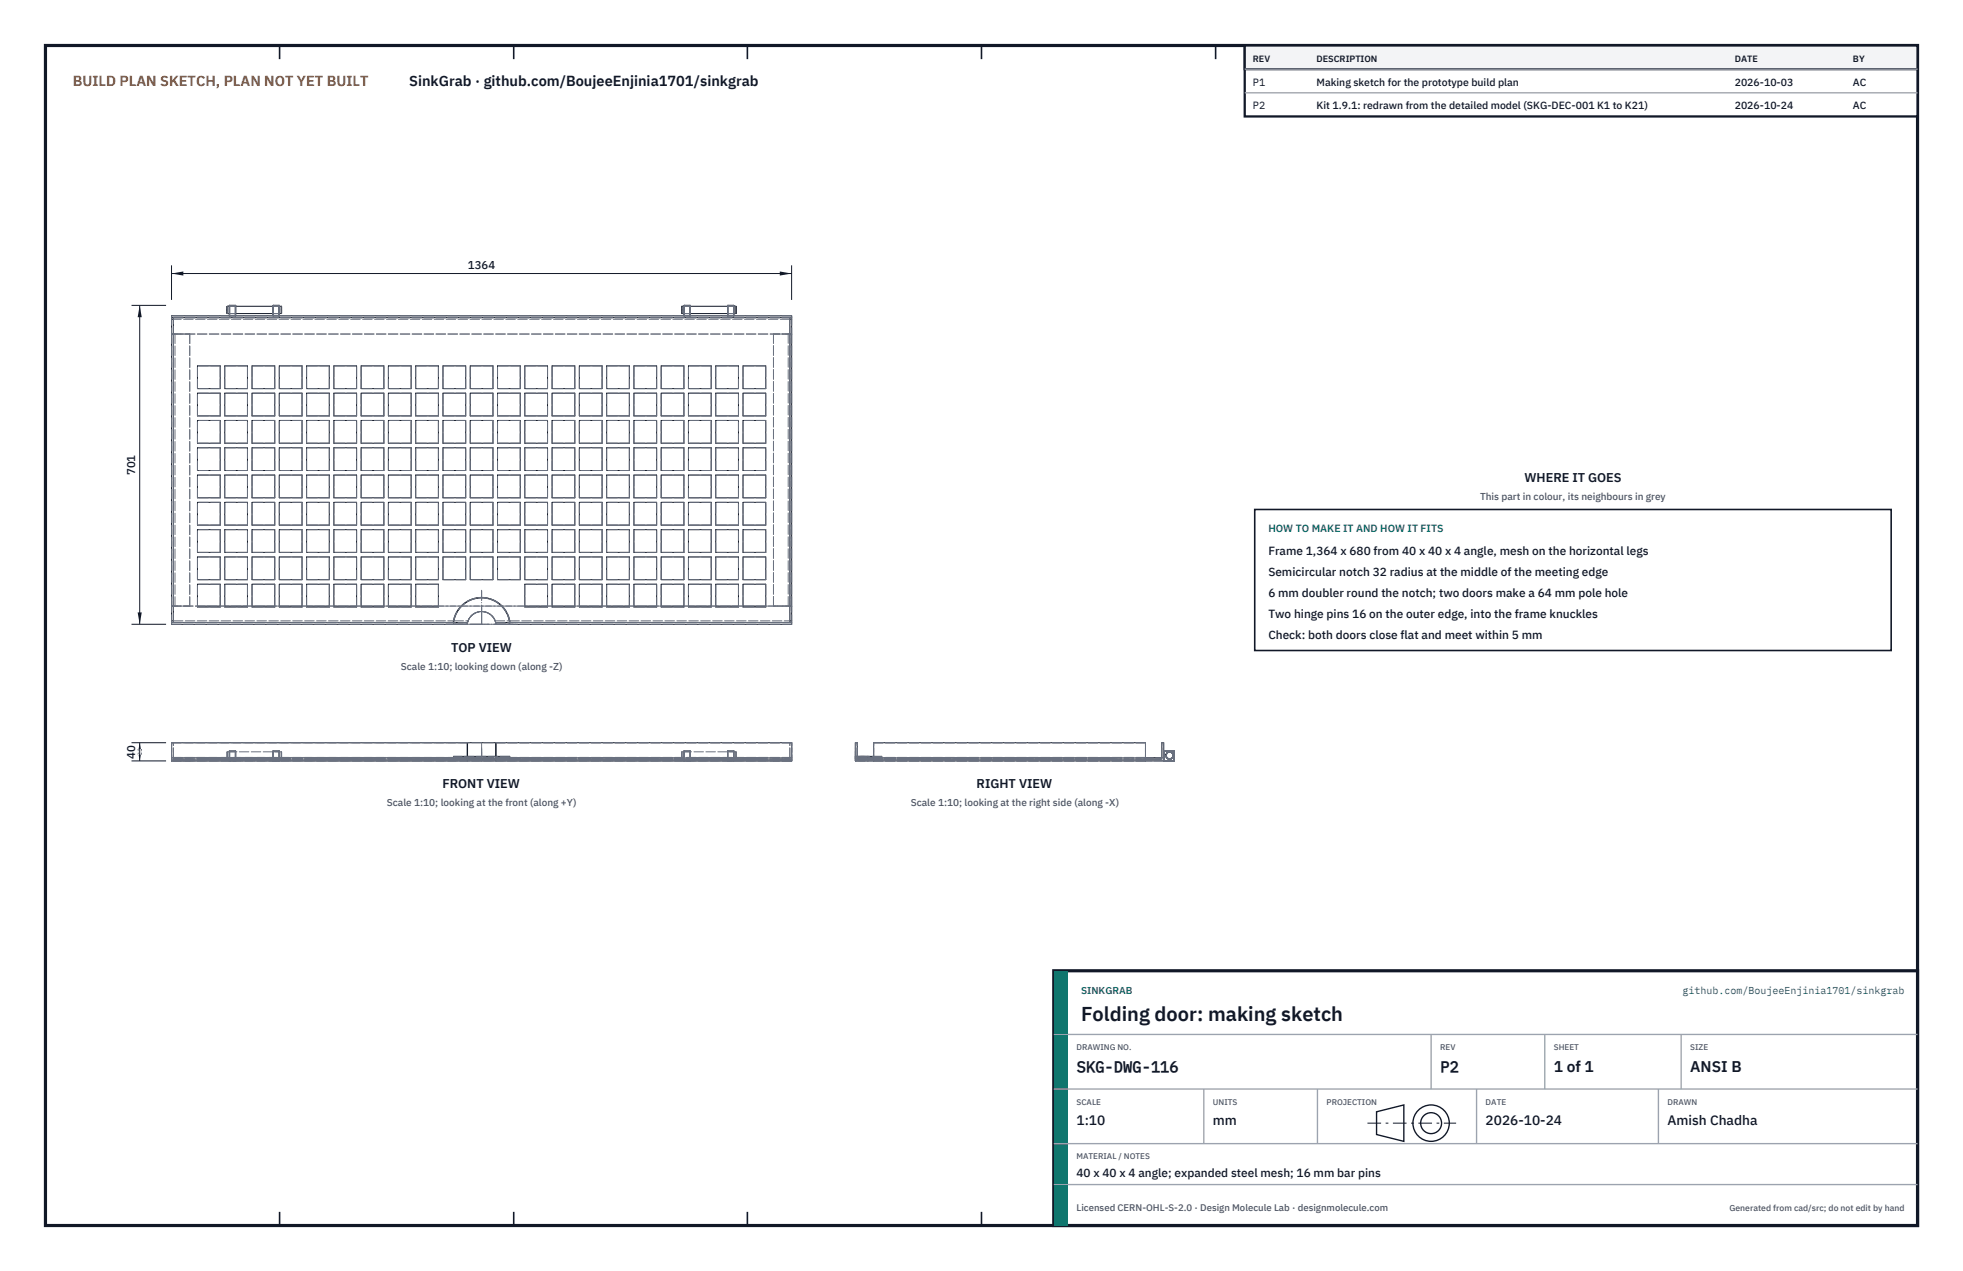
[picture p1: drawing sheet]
<svg xmlns="http://www.w3.org/2000/svg" width="432mm" height="279mm" viewBox="0 0 432 279" stroke-linecap="round" stroke-linejoin="round" font-family="sans-serif">
<path d="M10 10h411.8v259.4h-411.8z" fill="none" stroke="#111827" stroke-width=".7" stroke-linecap="butt"/>
<g fill="none" stroke="#111827" stroke-width=".35">
<path d="M61.5 10v3M113 10v3M164.4 10v3M215.9 10v3M267.4 10v3M318.9 10v3M370.3 10v3M61.5 266.4v3M113 266.4v3M164.4 266.4v3M215.9 266.4v3M267.4 266.4v3"/>
<path d="M318.9 266.4v3M370.3 266.4v3"/>
</g>
<g fill="none" stroke="#111727" stroke-width=".22">
<path d="M37.7 69.8v.4M37.7 73.4h.8M37.7 69.8v-.4h136.4v.4M37.7 70.2v66.3M37.7 69.8h136.4M37.7 70.2h.4M38.1 69.8v67M50 67.3v1.6M50 68.9h.4M50 67.3h.4M50.4 69.3h.1M50.4 67.2h.1"/>
<path d="M50.4 67.2v2.1M50.5 67.1l-.1 .1M50.5 67.1v.1M50.5 67.1h1.3M50.5 69.3h1.3M50.5 67.2h1.3M50.5 67.2v2.1M51.8 69.3h.1M51.8 67.1v.1M51.8 67.2h.1M51.8 67.2v2.1M51.8 68.9h8.2"/>
<path d="M51.8 67.3h8.2M60 69.3h.1M60 67.2h.1M60 67.2v2.1M60.1 67.1l-.1 .1M60.1 67.1v.1M60.1 67.1h1.3M60.1 67.2v2.1M60.1 69.3h1.3M60.1 67.2h1.3M61.4 69.3h.1M61.4 67.1v.1"/>
<path d="M61.4 67.2h.1M61.4 67.2v2.1M61.4 68.9h.5M61.4 67.3h.5M61.9 67.3v1.6M150 67.3v1.6M150 68.9h.4M150 67.3h.4M150.4 69.3h.1M150.4 67.2h.1M150.4 67.2v2.1M150.5 67.1l-.1 .1"/>
<path d="M150.5 67.1v.1M150.5 67.1h1.3M150.5 69.3h1.3M150.5 67.2h1.3M150.5 67.2v2.1M151.8 69.3h.1M151.8 67.1v.1M151.8 67.2h.1M151.8 67.2v2.1M151.8 68.9h8.2M151.8 67.3h8.2M160 69.3h.1"/>
<path d="M160 67.2h.1M160 67.2v2.1M160.1 67.1l-.1 .1M160.1 67.1v.1M160.1 67.1h1.3M160.1 69.3h1.3M160.1 67.2h1.3M160.1 67.2v2.1M161.4 69.3h.1M161.4 67.1v.1M161.4 67.2h.1M161.4 67.2v2.1"/>
<path d="M161.4 68.9h.5M161.4 67.3h.5M161.9 67.3v1.6M173.4 73.4h.7M173.7 69.8v67M173.7 70.2h.4M174.1 69.8v.4M174.1 70.2v66.3M43.4 80.4h5v5h-5zM43.4 86.4h5v5h-5zM43.4 92.4h5v5h-5zM43.4 98.4h5v5h-5z"/>
<path d="M49.4 80.4h5v5h-5zM49.4 86.4h5v5h-5zM49.4 92.4h5v5h-5zM49.4 98.4h5v5h-5zM55.4 80.4h5v5h-5zM55.4 86.4h5v5h-5zM55.4 92.4h5v5h-5zM55.4 98.4h5v5h-5zM61.4 80.4h5v5h-5zM61.4 86.4h5v5h-5zM61.4 92.4h5v5h-5zM61.4 98.4h5v5h-5z"/>
<path d="M67.4 80.4h5v5h-5zM67.4 86.4h5v5h-5zM67.4 92.4h5v5h-5zM67.4 98.4h5v5h-5zM73.4 80.4h5v5h-5zM73.4 86.4h5v5h-5zM73.4 92.4h5v5h-5zM73.4 98.4h5v5h-5zM79.4 80.4h5v5h-5zM79.4 86.4h5v5h-5zM79.4 92.4h5v5h-5zM79.4 98.4h5v5h-5z"/>
<path d="M85.4 80.4h5v5h-5zM85.4 86.4h5v5h-5zM85.4 92.4h5v5h-5zM85.4 98.4h5v5h-5zM91.4 80.4h5v5h-5zM91.4 86.4h5v5h-5zM91.4 92.4h5v5h-5zM91.4 98.4h5v5h-5zM97.4 80.4h5v5h-5zM97.4 86.4h5v5h-5zM97.4 92.4h5v5h-5zM97.4 98.4h5v5h-5z"/>
<path d="M103.4 80.4h5v5h-5zM103.4 86.4h5v5h-5zM103.4 92.4h5v5h-5zM103.4 98.4h5v5h-5zM109.4 80.4h5v5h-5zM109.4 86.4h5v5h-5zM109.4 92.4h5v5h-5zM109.4 98.4h5v5h-5zM115.4 80.4h5v5h-5zM115.4 86.4h5v5h-5zM115.4 92.4h5v5h-5zM115.4 98.4h5v5h-5z"/>
<path d="M121.4 80.4h5v5h-5zM121.4 86.4h5v5h-5zM121.4 92.4h5v5h-5zM121.4 98.4h5v5h-5zM127.4 80.4h5v5h-5zM127.4 86.4h5v5h-5zM127.4 92.4h5v5h-5zM127.4 98.4h5v5h-5zM133.4 80.4h5v5h-5zM133.4 86.4h5v5h-5zM133.4 92.4h5v5h-5zM133.4 98.4h5v5h-5z"/>
<path d="M139.4 80.4h5v5h-5zM139.4 86.4h5v5h-5zM139.4 92.4h5v5h-5zM139.4 98.4h5v5h-5zM145.4 80.4h5v5h-5zM145.4 86.4h5v5h-5zM145.4 92.4h5v5h-5zM145.4 98.4h5v5h-5zM151.4 80.4h5v5h-5zM151.4 86.4h5v5h-5zM151.4 92.4h5v5h-5zM151.4 98.4h5v5h-5z"/>
<path d="M157.4 80.4h5v5h-5zM157.4 86.4h5v5h-5zM157.4 92.4h5v5h-5zM157.4 98.4h5v5h-5zM163.4 80.4h5v5h-5zM163.4 86.4h5v5h-5zM163.4 92.4h5v5h-5zM163.4 98.4h5v5h-5zM43.4 104.4h5v5h-5zM43.4 110.4h5v5h-5zM43.4 116.4h5v5h-5zM49.4 104.4h5v5h-5z"/>
<path d="M49.4 110.4h5v5h-5zM49.4 116.4h5v5h-5zM55.4 104.4h5v5h-5zM55.4 110.4h5v5h-5zM55.4 116.4h5v5h-5zM61.4 104.4h5v5h-5zM61.4 110.4h5v5h-5zM61.4 116.4h5v5h-5zM67.4 104.4h5v5h-5zM67.4 110.4h5v5h-5zM67.4 116.4h5v5h-5zM73.4 104.4h5v5h-5z"/>
<path d="M73.4 110.4h5v5h-5zM73.4 116.4h5v5h-5zM79.4 104.4h5v5h-5zM79.4 110.4h5v5h-5zM79.4 116.4h5v5h-5zM85.4 104.4h5v5h-5zM85.4 110.4h5v5h-5zM85.4 116.4h5v5h-5zM91.4 104.4h5v5h-5zM91.4 110.4h5v5h-5zM91.4 116.4h5v5h-5zM97.4 104.4h5v5h-5z"/>
<path d="M97.4 110.4h5v5h-5zM97.4 116.4h5v5h-5zM103.4 116.4h5v5h-5zM103.4 110.4h5v5h-5zM103.4 104.4h5v5h-5zM109.4 116.4h5v5h-5zM109.4 110.4h5v5h-5zM109.4 104.4h5v5h-5zM115.4 116.4h5v5h-5zM115.4 110.4h5v5h-5zM115.4 104.4h5v5h-5zM121.4 116.4h5v5h-5z"/>
<path d="M121.4 110.4h5v5h-5zM121.4 104.4h5v5h-5zM127.4 116.4h5v5h-5zM127.4 110.4h5v5h-5zM127.4 104.4h5v5h-5zM133.4 116.4h5v5h-5zM133.4 110.4h5v5h-5zM133.4 104.4h5v5h-5zM139.4 116.4h5v5h-5zM139.4 110.4h5v5h-5zM139.4 104.4h5v5h-5zM145.4 116.4h5v5h-5z"/>
<path d="M145.4 110.4h5v5h-5zM145.4 104.4h5v5h-5zM151.4 116.4h5v5h-5zM151.4 110.4h5v5h-5zM151.4 104.4h5v5h-5zM157.4 116.4h5v5h-5zM157.4 110.4h5v5h-5zM157.4 104.4h5v5h-5zM163.4 116.4h5v5h-5zM163.4 110.4h5v5h-5zM163.4 104.4h5v5h-5zM37.7 136.5v.3"/>
<path d="M37.7 136.8v.4h65.1v-.4M37.7 133.2h.8M37.7 136.8h65.1M37.7 136.5h.4M43.4 128.4h5v5h-5zM43.4 122.4h5v5h-5zM43.4 133.2h5M49.4 128.4h5v5h-5zM49.4 122.4h5v5h-5zM49.4 133.2h5M55.4 128.4h5v5h-5zM55.4 122.4h5v5h-5z"/>
<path d="M55.4 133.2h5M61.4 122.4h5v5h-5zM61.4 128.4h5v5h-5zM61.4 133.2h5M67.4 128.4h5v5h-5zM67.4 122.4h5v5h-5zM67.4 133.2h5M73.4 128.4h5v5h-5zM73.4 122.4h5v5h-5zM73.4 133.2h5M79.4 128.4h5v5h-5zM79.4 122.4h5v5h-5z"/>
<path d="M79.4 133.2h5M85.4 128.4h5v5h-5zM85.4 122.4h5v5h-5zM85.4 133.2h5M91.4 128.4h5v5h-5zM91.4 122.4h5v5h-5zM91.4 133.2h5M97.4 122.4h5v5h-5zM99.7 136.8a6.3 6.3 0 0 1 6.2-5.5 6.3 6.3 0 0 1 6.3 5.5M99.7 136.5h.1M99.8 136.8a6.2 6.2 0 0 1 6.1-5.4 6.2 6.2 0 0 1 6.2 5.4M101.4 133.2h.2"/>
<path d="M102.8 136.8a3.2 3.2 0 0 1 3.1-2.4 3.2 3.2 0 0 1 3.1 2.4M103 136.5l-.2 .3M103.4 122.4h5v5h-5zM108.9 136.5l.1 .3M109 136.8l.1 .4h65v-.4M109 136.8h65.1M109.4 122.4h5v5h-5zM110.3 133.2h.1M112 136.5h.1M115.4 128.4h5v5h-5zM115.4 122.4h5v5h-5zM115.4 133.2h5"/>
<path d="M121.4 128.4h5v5h-5zM121.4 122.4h5v5h-5zM121.4 133.2h5M127.4 128.4h5v5h-5zM127.4 122.4h5v5h-5zM127.4 133.2h5M133.4 128.4h5v5h-5zM133.4 122.4h5v5h-5zM133.4 133.2h5M139.4 128.4h5v5h-5zM139.4 122.4h5v5h-5zM139.4 133.2h5"/>
<path d="M145.4 128.4h5v5h-5zM145.4 122.4h5v5h-5zM145.4 133.2h5M151.4 128.4h5v5h-5zM151.4 122.4h5v5h-5zM151.4 133.2h5M157.4 128.4h5v5h-5zM157.4 122.4h5v5h-5zM157.4 133.2h5M163.4 128.4h5v5h-5zM163.4 122.4h5v5h-5zM163.4 133.2h5"/>
<path d="M173.4 133.2h.7M173.7 136.5h.4M174.1 136.5v.3M99.8 166.3h12.3v.6h-12.3zM102.8 163.3h.1M102.8 163.3h-65.1v4h136.4v-4h-65M102.8 163.3v4M102.8 163.3l.2 3.6M102.8 163.3h6.2M109 163.3h.1M109 163.3l-.1 3.6M109.1 163.3v4"/>
<path d="M188.6 166.3h3.6M188.6 166.6h3.6M192.2 166.9l-3.5-.1-.1-3.5h-.4v4h67.8v-4h-.4l-.1 3.5-3.5 .1M192.2 167.3v-4h59.8v4M252 166.6h3.6M256.1 167.2v.1M256.1 165.1v.1M256.1 167.3h2.1M256.1 165.1h2.1M256.1 165.2v2M256.1 167.2h2.1M256.1 165.2h2.1"/>
<path d="M258.2 165.1l.1 .1M258.2 167.2v.1M258.2 165.1v.1M258.2 167.2h.1M258.2 165.2h.1M258.2 165.2v2M258.3 167.2l-.1 .1M258.3 165.2v2"/>
<circle cx="257.3" cy="166.1" r=".81"/>
<circle cx="257.3" cy="166.1" r=".73"/>
</g>
<g fill="none" stroke="#6a7180" stroke-width=".22" stroke-dasharray="2.1 .5">
<path d="M37.7 69.4v4M37.7 73.4h4M37.7 73.4v59.8M38.1 69.8h135.6M38.1 73.4v59.8M38.5 73.4v59.8M41.7 73.4h-3.2M41.7 73.4v59.8M50 68.9v-1.6M50.4 69.3v-2.1M50.4 68.1v-.8M50.4 67.3v1.6"/>
<path d="M50.4 68.9v-.8M50.4 69.3l.1 .1M50.4 67.2l.1-.1M50.4 68.9h1.4M50.4 67.3h1.4M50.5 69.4h1.3M50.5 67.1h1.3M50.5 69.3h-.1M50.5 69.3v-2.1M50.5 67.2h-.1M50.5 69.3v.1M50.5 69.3h1.3"/>
<path d="M50.5 67.2h1.3M50.5 67.2v-.1M51.8 69.3v-2.1M51.8 69.3v.1M51.8 67.2v-.1M51.8 69.3h.1M51.8 67.2h.1M51.8 68.1v-.8M51.8 67.3v1.6M51.8 68.9v-.8M60 69.3v-2.1M60 68.1v-.8"/>
<path d="M60 67.3v1.6M60 68.9v-.8M60 69.3l.1 .1M60 67.2l.1-.1M60 68.9h1.4M60 67.3h1.4M60.1 69.4h1.3M60.1 67.1h1.3M60.1 69.3h-.1M60.1 69.3v-2.1M60.1 67.2h-.1M60.1 69.3v.1"/>
<path d="M60.1 69.3h1.3M60.1 67.2h1.3M60.1 67.2v-.1M61.4 69.3v-2.1M61.4 69.3v.1M61.4 67.2v-.1M61.4 69.3h.1M61.4 67.2h.1M61.4 68.1v-.8M61.4 67.3v1.6M61.4 68.9v-.8M61.9 68.9v-1.6"/>
<path d="M150 68.9v-1.6M150.4 69.3v-2.1M150.4 68.1v-.8M150.4 67.3v1.6M150.4 68.9v-.8M150.4 69.3l.1 .1M150.4 67.2l.1-.1M150.4 68.9h1.4M150.4 67.3h1.4M150.5 69.4h1.3M150.5 67.1h1.3M150.5 69.3h-.1"/>
<path d="M150.5 69.3v-2.1M150.5 67.2h-.1M150.5 69.3v.1M150.5 69.3h1.3M150.5 67.2h1.3M150.5 67.2v-.1M151.8 69.3v-2.1M151.8 69.3v.1M151.8 67.2v-.1M151.8 69.3h.1M151.8 67.2h.1M151.8 68.1v-.8"/>
<path d="M151.8 67.3v1.6M151.8 68.9v-.8M160 69.3v-2.1M160 68.1v-.8M160 67.3v1.6M160 68.9v-.8M160 69.3l.1 .1M160 67.2l.1-.1M160 68.9h1.4M160 67.3h1.4M160.1 69.4h1.3M160.1 67.1h1.3"/>
<path d="M160.1 69.3h-.1M160.1 69.3v-2.1M160.1 67.2h-.1M160.1 69.3v.1M160.1 69.3h1.3M160.1 67.2h1.3M160.1 67.2v-.1M161.4 69.3v-2.1M161.4 69.3v.1M161.4 67.2v-.1M161.4 69.3h.1M161.4 67.2h.1"/>
<path d="M161.4 68.1v-.8M161.4 67.3v1.6M161.4 68.9v-.8M161.9 68.9v-1.6M170.1 73.4h3.3M173.7 70.2h-135.6M174.1 73.4h-136.4M174.1 69.4v4M174.1 69.8h-136.4M174.1 69.4h-136.4M174.1 73.4h-4M43.4 97.4v-5"/>
<path d="M43.4 91.4v-5M43.4 85.4v-5M48.4 98.4h-5M48.4 97.4h-5M48.4 97.4v-5M48.4 92.4h-5M48.4 91.4h-5M48.4 91.4v-5M48.4 86.4h-5M48.4 85.4h-5M48.4 85.4v-5M48.4 80.4h-5"/>
<path d="M49.4 97.4v-5M49.4 91.4v-5M49.4 85.4v-5M54.4 98.4h-5M54.4 97.4h-5M54.4 97.4v-5M54.4 92.4h-5M54.4 91.4h-5M54.4 91.4v-5M54.4 86.4h-5M54.4 85.4h-5M54.4 85.4v-5"/>
<path d="M54.4 80.4h-5M55.4 97.4v-5M55.4 91.4v-5M55.4 85.4v-5M60.4 98.4h-5M60.4 97.4h-5M60.4 97.4v-5M60.4 92.4h-5M60.4 91.4h-5M60.4 91.4v-5M60.4 86.4h-5M60.4 85.4h-5"/>
<path d="M60.4 85.4v-5M60.4 80.4h-5M61.4 97.4v-5M61.4 91.4v-5M61.4 85.4v-5M66.4 98.4h-5M66.4 97.4h-5M66.4 97.4v-5M66.4 92.4h-5M66.4 91.4h-5M66.4 91.4v-5M66.4 86.4h-5"/>
<path d="M66.4 85.4h-5M66.4 85.4v-5M66.4 80.4h-5M67.4 97.4v-5M67.4 91.4v-5M67.4 85.4v-5M72.4 98.4h-5M72.4 97.4h-5M72.4 97.4v-5M72.4 92.4h-5M72.4 91.4h-5M72.4 91.4v-5"/>
<path d="M72.4 86.4h-5M72.4 85.4h-5M72.4 85.4v-5M72.4 80.4h-5M73.4 97.4v-5M73.4 91.4v-5M73.4 85.4v-5M78.4 98.4h-5M78.4 97.4h-5M78.4 97.4v-5M78.4 92.4h-5M78.4 91.4h-5"/>
<path d="M78.4 91.4v-5M78.4 86.4h-5M78.4 85.4h-5M78.4 85.4v-5M78.4 80.4h-5M79.4 97.4v-5M79.4 91.4v-5M79.4 85.4v-5M84.4 98.4h-5M84.4 97.4h-5M84.4 97.4v-5M84.4 92.4h-5"/>
<path d="M84.4 91.4h-5M84.4 91.4v-5M84.4 86.4h-5M84.4 85.4h-5M84.4 85.4v-5M84.4 80.4h-5M85.4 97.4v-5M85.4 91.4v-5M85.4 85.4v-5M90.4 98.4h-5M90.4 97.4h-5M90.4 97.4v-5"/>
<path d="M90.4 92.4h-5M90.4 91.4h-5M90.4 91.4v-5M90.4 86.4h-5M90.4 85.4h-5M90.4 85.4v-5M90.4 80.4h-5M91.4 97.4v-5M91.4 91.4v-5M91.4 85.4v-5M96.4 98.4h-5M96.4 97.4h-5"/>
<path d="M96.4 97.4v-5M96.4 92.4h-5M96.4 91.4h-5M96.4 91.4v-5M96.4 86.4h-5M96.4 85.4h-5M96.4 85.4v-5M96.4 80.4h-5M97.4 97.4v-5M97.4 91.4v-5M97.4 85.4v-5M102.4 98.4h-5"/>
<path d="M102.4 97.4h-5M102.4 97.4v-5M102.4 92.4h-5M102.4 91.4h-5M102.4 91.4v-5M102.4 86.4h-5M102.4 85.4h-5M102.4 85.4v-5M102.4 80.4h-5M103.4 97.4v-5M103.4 91.4v-5M103.4 85.4v-5"/>
<path d="M108.4 98.4h-5M108.4 97.4h-5M108.4 97.4v-5M108.4 92.4h-5M108.4 91.4h-5M108.4 91.4v-5M108.4 86.4h-5M108.4 85.4h-5M108.4 85.4v-5M108.4 80.4h-5M109.4 97.4v-5M109.4 91.4v-5"/>
<path d="M109.4 85.4v-5M114.4 98.4h-5M114.4 97.4h-5M114.4 97.4v-5M114.4 92.4h-5M114.4 91.4h-5M114.4 91.4v-5M114.4 86.4h-5M114.4 85.4h-5M114.4 85.4v-5M114.4 80.4h-5M115.4 97.4v-5"/>
<path d="M115.4 91.4v-5M115.4 85.4v-5M120.4 98.4h-5M120.4 97.4h-5M120.4 97.4v-5M120.4 92.4h-5M120.4 91.4h-5M120.4 91.4v-5M120.4 86.4h-5M120.4 85.4h-5M120.4 85.4v-5M120.4 80.4h-5"/>
<path d="M121.4 97.4v-5M121.4 91.4v-5M121.4 85.4v-5M126.4 98.4h-5M126.4 97.4h-5M126.4 97.4v-5M126.4 92.4h-5M126.4 91.4h-5M126.4 91.4v-5M126.4 86.4h-5M126.4 85.4h-5M126.4 85.4v-5"/>
<path d="M126.4 80.4h-5M127.4 97.4v-5M127.4 91.4v-5M127.4 85.4v-5M132.4 98.4h-5M132.4 97.4h-5M132.4 97.4v-5M132.4 92.4h-5M132.4 91.4h-5M132.4 91.4v-5M132.4 86.4h-5M132.4 85.4h-5"/>
<path d="M132.4 85.4v-5M132.4 80.4h-5M133.4 97.4v-5M133.4 91.4v-5M133.4 85.4v-5M138.4 98.4h-5M138.4 97.4h-5M138.4 97.4v-5M138.4 92.4h-5M138.4 91.4h-5M138.4 91.4v-5M138.4 86.4h-5"/>
<path d="M138.4 85.4h-5M138.4 85.4v-5M138.4 80.4h-5M139.4 97.4v-5M139.4 91.4v-5M139.4 85.4v-5M144.4 98.4h-5M144.4 97.4h-5M144.4 97.4v-5M144.4 92.4h-5M144.4 91.4h-5M144.4 91.4v-5"/>
<path d="M144.4 86.4h-5M144.4 85.4h-5M144.4 85.4v-5M144.4 80.4h-5M145.4 97.4v-5M145.4 91.4v-5M145.4 85.4v-5M150.4 98.4h-5M150.4 97.4h-5M150.4 97.4v-5M150.4 92.4h-5M150.4 91.4h-5"/>
<path d="M150.4 91.4v-5M150.4 86.4h-5M150.4 85.4h-5M150.4 85.4v-5M150.4 80.4h-5M151.4 97.4v-5M151.4 91.4v-5M151.4 85.4v-5M156.4 98.4h-5M156.4 97.4h-5M156.4 97.4v-5M156.4 92.4h-5"/>
<path d="M156.4 91.4h-5M156.4 91.4v-5M156.4 86.4h-5M156.4 85.4h-5M156.4 85.4v-5M156.4 80.4h-5M157.4 97.4v-5M157.4 91.4v-5M157.4 85.4v-5M162.4 98.4h-5M162.4 97.4h-5M162.4 97.4v-5"/>
<path d="M162.4 92.4h-5M162.4 91.4h-5M162.4 91.4v-5M162.4 86.4h-5M162.4 85.4h-5M162.4 85.4v-5M162.4 80.4h-5M163.4 97.4v-5M163.4 91.4v-5M163.4 85.4v-5M168.4 98.4h-5M168.4 97.4h-5"/>
<path d="M168.4 97.4v-5M168.4 92.4h-5M168.4 91.4h-5M168.4 91.4v-5M168.4 86.4h-5M168.4 85.4h-5M168.4 85.4v-5M168.4 80.4h-5M43.4 115.4v-5M43.4 109.4v-5M43.4 103.4v-5M48.4 116.4h-5"/>
<path d="M48.4 115.4h-5M48.4 115.4v-5M48.4 110.4h-5M48.4 109.4h-5M48.4 109.4v-5M48.4 104.4h-5M48.4 103.4h-5M48.4 103.4v-5M49.4 115.4v-5M49.4 109.4v-5M49.4 103.4v-5M54.4 116.4h-5"/>
<path d="M54.4 115.4h-5M54.4 115.4v-5M54.4 110.4h-5M54.4 109.4h-5M54.4 109.4v-5M54.4 104.4h-5M54.4 103.4h-5M54.4 103.4v-5M55.4 115.4v-5M55.4 109.4v-5M55.4 103.4v-5M60.4 116.4h-5"/>
<path d="M60.4 115.4h-5M60.4 115.4v-5M60.4 110.4h-5M60.4 109.4h-5M60.4 109.4v-5M60.4 104.4h-5M60.4 103.4h-5M60.4 103.4v-5M61.4 115.4v-5M61.4 109.4v-5M61.4 103.4v-5M66.4 116.4h-5"/>
<path d="M66.4 115.4h-5M66.4 115.4v-5M66.4 110.4h-5M66.4 109.4h-5M66.4 109.4v-5M66.4 104.4h-5M66.4 103.4h-5M66.4 103.4v-5M67.4 115.4v-5M67.4 109.4v-5M67.4 103.4v-5M72.4 116.4h-5"/>
<path d="M72.4 115.4h-5M72.4 115.4v-5M72.4 110.4h-5M72.4 109.4h-5M72.4 109.4v-5M72.4 104.4h-5M72.4 103.4h-5M72.4 103.4v-5M73.4 115.4v-5M73.4 109.4v-5M73.4 103.4v-5M78.4 116.4h-5"/>
<path d="M78.4 115.4h-5M78.4 115.4v-5M78.4 110.4h-5M78.4 109.4h-5M78.4 109.4v-5M78.4 104.4h-5M78.4 103.4h-5M78.4 103.4v-5M79.4 115.4v-5M79.4 109.4v-5M79.4 103.4v-5M84.4 116.4h-5"/>
<path d="M84.4 115.4h-5M84.4 115.4v-5M84.4 110.4h-5M84.4 109.4h-5M84.4 109.4v-5M84.4 104.4h-5M84.4 103.4h-5M84.4 103.4v-5M85.4 115.4v-5M85.4 109.4v-5M85.4 103.4v-5M90.4 116.4h-5"/>
<path d="M90.4 115.4h-5M90.4 115.4v-5M90.4 110.4h-5M90.4 109.4h-5M90.4 109.4v-5M90.4 104.4h-5M90.4 103.4h-5M90.4 103.4v-5M91.4 115.4v-5M91.4 109.4v-5M91.4 103.4v-5M96.4 116.4h-5"/>
<path d="M96.4 115.4h-5M96.4 115.4v-5M96.4 110.4h-5M96.4 109.4h-5M96.4 109.4v-5M96.4 104.4h-5M96.4 103.4h-5M96.4 103.4v-5M97.4 115.4v-5M97.4 109.4v-5M97.4 103.4v-5M102.4 116.4h-5"/>
<path d="M102.4 115.4h-5M102.4 115.4v-5M102.4 110.4h-5M102.4 109.4h-5M102.4 109.4v-5M102.4 104.4h-5M102.4 103.4h-5M102.4 103.4v-5M103.4 115.4v-5M103.4 109.4v-5M103.4 103.4v-5M108.4 116.4h-5"/>
<path d="M108.4 115.4h-5M108.4 115.4v-5M108.4 110.4h-5M108.4 109.4h-5M108.4 109.4v-5M108.4 104.4h-5M108.4 103.4h-5M108.4 103.4v-5M109.4 115.4v-5M109.4 109.4v-5M109.4 103.4v-5M114.4 116.4h-5"/>
<path d="M114.4 115.4h-5M114.4 115.4v-5M114.4 110.4h-5M114.4 109.4h-5M114.4 109.4v-5M114.4 104.4h-5M114.4 103.4h-5M114.4 103.4v-5M115.4 115.4v-5M115.4 109.4v-5M115.4 103.4v-5M120.4 116.4h-5"/>
<path d="M120.4 115.4h-5M120.4 115.4v-5M120.4 110.4h-5M120.4 109.4h-5M120.4 109.4v-5M120.4 104.4h-5M120.4 103.4h-5M120.4 103.4v-5M121.4 115.4v-5M121.4 109.4v-5M121.4 103.4v-5M126.4 116.4h-5"/>
<path d="M126.4 115.4h-5M126.4 115.4v-5M126.4 110.4h-5M126.4 109.4h-5M126.4 109.4v-5M126.4 104.4h-5M126.4 103.4h-5M126.4 103.4v-5M127.4 115.4v-5M127.4 109.4v-5M127.4 103.4v-5M132.4 116.4h-5"/>
<path d="M132.4 115.4h-5M132.4 115.4v-5M132.4 110.4h-5M132.4 109.4h-5M132.4 109.4v-5M132.4 104.4h-5M132.4 103.4h-5M132.4 103.4v-5M133.4 115.4v-5M133.4 109.4v-5M133.4 103.4v-5M138.4 116.4h-5"/>
<path d="M138.4 115.4h-5M138.4 115.4v-5M138.4 110.4h-5M138.4 109.4h-5M138.4 109.4v-5M138.4 104.4h-5M138.4 103.4h-5M138.4 103.4v-5M139.4 115.4v-5M139.4 109.4v-5M139.4 103.4v-5M144.4 116.4h-5"/>
<path d="M144.4 115.4h-5M144.4 115.4v-5M144.4 110.4h-5M144.4 109.4h-5M144.4 109.4v-5M144.4 104.4h-5M144.4 103.4h-5M144.4 103.4v-5M145.4 115.4v-5M145.4 109.4v-5M145.4 103.4v-5M150.4 116.4h-5"/>
<path d="M150.4 115.4h-5M150.4 115.4v-5M150.4 110.4h-5M150.4 109.4h-5M150.4 109.4v-5M150.4 104.4h-5M150.4 103.4h-5M150.4 103.4v-5M151.4 115.4v-5M151.4 109.4v-5M151.4 103.4v-5M156.4 116.4h-5"/>
<path d="M156.4 115.4h-5M156.4 115.4v-5M156.4 110.4h-5M156.4 109.4h-5M156.4 109.4v-5M156.4 104.4h-5M156.4 103.4h-5M156.4 103.4v-5M157.4 115.4v-5M157.4 109.4v-5M157.4 103.4v-5M162.4 116.4h-5"/>
<path d="M162.4 115.4h-5M162.4 115.4v-5M162.4 110.4h-5M162.4 109.4h-5M162.4 109.4v-5M162.4 104.4h-5M162.4 103.4h-5M162.4 103.4v-5M163.4 115.4v-5M163.4 109.4v-5M163.4 103.4v-5M168.4 116.4h-5"/>
<path d="M168.4 115.4h-5M168.4 115.4v-5M168.4 110.4h-5M168.4 109.4h-5M168.4 109.4v-5M168.4 104.4h-5M168.4 103.4h-5M168.4 103.4v-5M37.7 133.2h5.7M37.7 136.8h65.1M37.7 133.2h136.4M37.7 137.2v-4"/>
<path d="M37.7 137.2h65.1M37.7 133.2h4M38.1 133.2v-59.8M38.1 136.8v-67M38.1 136.8h61.6M38.1 136.5h61.6M41.7 133.2h-3.2M43.4 133.4v-5M43.4 127.4v-5M43.4 121.4v-5M48.4 133.4h-5M48.4 133.4v-5"/>
<path d="M48.4 128.4h-5M48.4 127.4h-5M48.4 127.4v-5M48.4 122.4h-5M48.4 121.4h-5M48.4 121.4v-5M48.4 133.2h1M49.4 133.4v-5M49.4 127.4v-5M49.4 121.4v-5M54.4 133.4h-5M54.4 133.4v-5"/>
<path d="M54.4 128.4h-5M54.4 127.4h-5M54.4 127.4v-5M54.4 122.4h-5M54.4 121.4h-5M54.4 121.4v-5M54.4 133.2h1M55.4 133.4v-5M55.4 127.4v-5M55.4 121.4v-5M60.4 133.4h-5M60.4 133.4v-5"/>
<path d="M60.4 128.4h-5M60.4 127.4h-5M60.4 127.4v-5M60.4 122.4h-5M60.4 121.4h-5M60.4 121.4v-5M60.4 133.2h1M61.4 133.4v-5M61.4 127.4v-5M61.4 121.4v-5M66.4 133.4h-5M66.4 133.4v-5"/>
<path d="M66.4 128.4h-5M66.4 127.4h-5M66.4 127.4v-5M66.4 122.4h-5M66.4 121.4h-5M66.4 121.4v-5M66.4 133.2h1M67.4 133.4v-5M67.4 127.4v-5M67.4 121.4v-5M72.4 133.4h-5M72.4 133.4v-5"/>
<path d="M72.4 128.4h-5M72.4 127.4h-5M72.4 127.4v-5M72.4 122.4h-5M72.4 121.4h-5M72.4 121.4v-5M72.4 133.2h1M73.4 133.4v-5M73.4 127.4v-5M73.4 121.4v-5M78.4 133.4h-5M78.4 133.4v-5"/>
<path d="M78.4 128.4h-5M78.4 127.4h-5M78.4 127.4v-5M78.4 122.4h-5M78.4 121.4h-5M78.4 121.4v-5M78.4 133.2h1M79.4 133.4v-5M79.4 127.4v-5M79.4 121.4v-5M84.4 133.4h-5M84.4 133.4v-5"/>
<path d="M84.4 128.4h-5M84.4 127.4h-5M84.4 127.4v-5M84.4 122.4h-5M84.4 121.4h-5M84.4 121.4v-5M84.4 133.2h1M85.4 133.4v-5M85.4 127.4v-5M85.4 121.4v-5M90.4 133.4h-5M90.4 133.4v-5"/>
<path d="M90.4 128.4h-5M90.4 127.4h-5M90.4 127.4v-5M90.4 122.4h-5M90.4 121.4h-5M90.4 121.4v-5M90.4 133.2h1M91.4 133.4v-5M91.4 127.4v-5M91.4 121.4v-5M96.4 133.4h-5M96.4 133.4v-5"/>
<path d="M96.4 128.4h-5M96.4 127.4h-5M96.4 127.4v-5M96.4 122.4h-5M96.4 121.4h-5M96.4 121.4v-5M96.4 133.2h5M97.4 127.4v-5M97.4 121.4v-5M99.8 137.2h3M99.8 136.8v.4M99.8 136.5h3.2"/>
<path d="M101.6 133.2h8.7M102.4 127.4h-5M102.4 127.4v-5M102.4 122.4h-5M102.4 121.4h-5M102.4 121.4v-5M102.8 136.8v.4M103.4 127.4v-5M103.4 121.4v-5M108.4 127.4h-5M108.4 127.4v-5M108.4 122.4h-5"/>
<path d="M108.4 121.4h-5M108.4 121.4v-5M108.9 136.5a3.2 3.2 0 0 0-3-2.1 3.2 3.2 0 0 0-2.9 2.1M108.9 136.5h3.1M109 136.8h65.1M109.1 137.2a3.2 3.2 0 0 0-3.2-2.8 3.2 3.2 0 0 0-3.1 2.8M109.1 137.2h65M109.1 137.2h3M109.1 137.2l-.1-.4M109.4 127.4v-5M109.4 121.4v-5M110.4 133.2h5"/>
<path d="M112.1 137.2a6.2 6.2 0 0 0-6.2-5.8 6.2 6.2 0 0 0-6.1 5.8M112.1 137.2v-.4M112.1 136.5h61.6M112.2 136.8h61.5M112.2 136.8a6.3 6.3 0 0 0-6.3-5.5 6.3 6.3 0 0 0-6.2 5.5M114.4 127.4h-5M114.4 127.4v-5M114.4 122.4h-5M114.4 121.4h-5M114.4 121.4v-5M115.4 133.4v-5M115.4 127.4v-5"/>
<path d="M115.4 121.4v-5M120.4 133.4h-5M120.4 133.4v-5M120.4 128.4h-5M120.4 127.4h-5M120.4 127.4v-5M120.4 122.4h-5M120.4 121.4h-5M120.4 121.4v-5M120.4 133.2h1M121.4 133.4v-5M121.4 127.4v-5"/>
<path d="M121.4 121.4v-5M126.4 133.4h-5M126.4 133.4v-5M126.4 128.4h-5M126.4 127.4h-5M126.4 127.4v-5M126.4 122.4h-5M126.4 121.4h-5M126.4 121.4v-5M126.4 133.2h1M127.4 133.4v-5M127.4 127.4v-5"/>
<path d="M127.4 121.4v-5M132.4 133.4h-5M132.4 133.4v-5M132.4 128.4h-5M132.4 127.4h-5M132.4 127.4v-5M132.4 122.4h-5M132.4 121.4h-5M132.4 121.4v-5M132.4 133.2h1M133.4 133.4v-5M133.4 127.4v-5"/>
<path d="M133.4 121.4v-5M138.4 133.4h-5M138.4 133.4v-5M138.4 128.4h-5M138.4 127.4h-5M138.4 127.4v-5M138.4 122.4h-5M138.4 121.4h-5M138.4 121.4v-5M138.4 133.2h1M139.4 133.4v-5M139.4 127.4v-5"/>
<path d="M139.4 121.4v-5M144.4 133.4h-5M144.4 133.4v-5M144.4 128.4h-5M144.4 127.4h-5M144.4 127.4v-5M144.4 122.4h-5M144.4 121.4h-5M144.4 121.4v-5M144.4 133.2h1M145.4 133.4v-5M145.4 127.4v-5"/>
<path d="M145.4 121.4v-5M150.4 133.4h-5M150.4 133.4v-5M150.4 128.4h-5M150.4 127.4h-5M150.4 127.4v-5M150.4 122.4h-5M150.4 121.4h-5M150.4 121.4v-5M150.4 133.2h1M151.4 133.4v-5M151.4 127.4v-5"/>
<path d="M151.4 121.4v-5M156.4 133.4h-5M156.4 133.4v-5M156.4 128.4h-5M156.4 127.4h-5M156.4 127.4v-5M156.4 122.4h-5M156.4 121.4h-5M156.4 121.4v-5M156.4 133.2h1M157.4 133.4v-5M157.4 127.4v-5"/>
<path d="M157.4 121.4v-5M162.4 133.4h-5M162.4 133.4v-5M162.4 128.4h-5M162.4 127.4h-5M162.4 127.4v-5M162.4 122.4h-5M162.4 121.4h-5M162.4 121.4v-5M162.4 133.2h1M163.4 133.4v-5M163.4 127.4v-5"/>
<path d="M163.4 121.4v-5M168.4 133.4h-5M168.4 133.4v-5M168.4 128.4h-5M168.4 127.4h-5M168.4 127.4v-5M168.4 122.4h-5M168.4 121.4h-5M168.4 121.4v-5M168.4 133.2h5.7M170.1 133.2h3.3M170.1 133.2v-59.8"/>
<path d="M173.4 133.2v-59.8M173.7 133.2v-59.8M173.7 136.8v-67M174.1 137.2v-4M174.1 133.2h-4M174.1 133.2v-59.8M37.7 166.9v-.4M37.7 167.3v-.4M37.7 166.5v-3.2M37.7 163.3v4M37.7 166.9h65.3M37.7 166.9h136.4"/>
<path d="M37.7 167.3h136.4M37.7 163.3h65.1M37.7 167.3h4M37.7 166.5h65.1M38.1 166.9v-.3M38.1 166.9h61.6M38.1 166.6h61.6M38.1 166.6h135.6M38.1 166.9h135.6M38.1 166.5v-3.2M38.1 163.3h-.4M38.5 166.9l-.4-.4"/>
<path d="M41.7 166.9h-3.2M41.7 167.3v-.4M43.4 166.9v-.3M48.4 166.6h-5M48.4 166.9h-5M48.4 166.9v-.3M49.4 166.9v-.3M49.9 165.4v1.4M49.9 166.8v-1.4M50 165.3h11.9M50 165.3l-.1 .1M50 166.9h11.9"/>
<path d="M50 166.9l-.1-.1M50 165.3v1.6M50 166.9v-1.6M50.4 167.2v-2M50.4 166.9v-1.6M50.4 165.3v1.6M50.4 166.9h1.4M50.4 165.2l.1-.1M50.4 165.3h1.4M50.4 167.2h.1M50.4 165.2h.1M50.5 167.3l-.1-.1"/>
<path d="M50.5 165.1l-.1 .1M50.5 167.3h1.3M50.5 165.1h1.3M50.5 167.2v-2M50.5 165.2h-.1M50.5 167.3v-.1M50.5 165.1v.1M50.5 167.2h1.3M50.5 165.2h1.3M50.5 165.2v-.1M51.8 167.3v-.1M51.8 165.1v.1"/>
<path d="M51.8 167.2v-2M51.8 165.2v-.1M51.8 165.2h.1M51.8 166.9v-1.6M51.8 165.3v1.6M51.8 167.2h.1M54.4 166.6h-5M54.4 166.9h-5M54.4 166.9v-.3M55.4 166.9v-.3M60 167.2v-2M60 166.9v-1.6"/>
<path d="M60 165.3v1.6M60 166.9h1.4M60 165.2l.1-.1M60 165.3h1.4M60 167.2h.1M60 165.2h.1M60.1 167.3l-.1-.1M60.1 165.1l-.1 .1M60.1 167.3h1.3M60.1 165.1h1.3M60.1 167.2v-2M60.1 165.2h-.1"/>
<path d="M60.1 167.3v-.1M60.1 165.1v.1M60.1 167.2h1.3M60.1 165.2h1.3M60.1 165.2v-.1M60.4 166.6h-5M60.4 166.9h-5M60.4 166.9v-.3M61.4 167.3v-.1M61.4 165.1v.1M61.4 167.2v-2M61.4 165.2v-.1"/>
<path d="M61.4 165.2h.1M61.4 166.9v-1.6M61.4 165.3v1.6M61.4 166.9v-.3M61.4 167.2h.1M61.9 165.3v.1M61.9 166.9v-.1M61.9 165.3v1.6M61.9 166.9v-1.6M61.9 165.4v1.4M61.9 166.8v-1.4M66.4 166.6h-5"/>
<path d="M66.4 166.9h-5M66.4 166.9v-.3M67.4 166.9v-.3M72.4 166.6h-5M72.4 166.9h-5M72.4 166.9v-.3M73.4 166.9v-.3M78.4 166.6h-5M78.4 166.9h-5M78.4 166.9v-.3M79.4 166.9v-.3M84.4 166.6h-5"/>
<path d="M84.4 166.9h-5M84.4 166.9v-.3M85.4 166.9v-.3M90.4 166.6h-5M90.4 166.9h-5M90.4 166.9v-.3M91.4 166.9v-.3M96.4 166.6h-5M96.4 166.9h-5M96.4 166.9v-.3M97.4 166.9v-.3M99.7 166.9v-.3"/>
<path d="M102.4 166.6h-5M102.4 166.9h-5M102.4 166.9v-.3M102.8 163.3h-65.1M103.4 166.9v-.3M108.4 166.6h-5M108.4 166.9h-5M108.4 166.9v-.3M108.9 166.9h65.2M109 163.3h65.1M109 166.5h65.1M109.4 166.9v-.3"/>
<path d="M112.1 166.9h-12.3M112.1 166.3h-12.3M112.2 166.6h61.5M112.2 166.6h-12.5M112.2 166.9h61.5M112.2 166.9h-12.5M112.2 166.9v-.3M114.4 166.6h-5M114.4 166.9h-5M114.4 166.9v-.3M115.4 166.9v-.3M120.4 166.6h-5"/>
<path d="M120.4 166.9h-5M120.4 166.9v-.3M121.4 166.9v-.3M126.4 166.6h-5M126.4 166.9h-5M126.4 166.9v-.3M127.4 166.9v-.3M132.4 166.6h-5M132.4 166.9h-5M132.4 166.9v-.3M133.4 166.9v-.3M138.4 166.6h-5"/>
<path d="M138.4 166.9h-5M138.4 166.9v-.3M139.4 166.9v-.3M144.4 166.6h-5M144.4 166.9h-5M144.4 166.9v-.3M145.4 166.9v-.3M149.9 165.4v1.4M149.9 166.8v-1.4M150 165.3h11.9M150 165.3l-.1 .1M150 166.9h11.9"/>
<path d="M150 166.9l-.1-.1M150 165.3v1.6M150 166.9v-1.6M150.4 166.6h-5M150.4 166.9h-5M150.4 166.9v-.3M150.4 167.2v-2M150.4 166.9v-1.6M150.4 165.3v1.6M150.4 166.9h1.4M150.4 165.2l.1-.1M150.4 165.3h1.4"/>
<path d="M150.4 167.2h.1M150.4 165.2h.1M150.5 167.3l-.1-.1M150.5 165.1l-.1 .1M150.5 167.3h1.3M150.5 165.1h1.3M150.5 167.2v-2M150.5 165.2h-.1M150.5 167.3v-.1M150.5 165.1v.1M150.5 167.2h1.3M150.5 165.2h1.3"/>
<path d="M150.5 165.2v-.1M151.4 166.9v-.3M151.8 167.3v-.1M151.8 165.1v.1M151.8 167.2v-2M151.8 165.2v-.1M151.8 165.2h.1M151.8 166.9v-1.6M151.8 165.3v1.6M151.8 167.2h.1M156.4 166.6h-5M156.4 166.9h-5"/>
<path d="M156.4 166.9v-.3M157.4 166.9v-.3M160 167.2v-2M160 166.9v-1.6M160 165.3v1.6M160 166.9h1.4M160 165.2l.1-.1M160 165.3h1.4M160 167.2h.1M160 165.2h.1M160.1 167.3l-.1-.1M160.1 165.1l-.1 .1"/>
<path d="M160.1 167.3h1.3M160.1 165.1h1.3M160.1 167.2v-2M160.1 165.2h-.1M160.1 167.3v-.1M160.1 165.1v.1M160.1 167.2h1.3M160.1 165.2h1.3M160.1 165.2v-.1M161.4 167.3v-.1M161.4 165.1v.1M161.4 167.2v-2"/>
<path d="M161.4 165.2v-.1M161.4 165.2h.1M161.4 166.9v-1.6M161.4 165.3v1.6M161.4 167.2h.1M161.9 165.3v.1M161.9 166.9v-.1M161.9 165.3v1.6M161.9 166.9v-1.6M161.9 165.4v1.4M161.9 166.8v-1.4M162.4 166.6h-5"/>
<path d="M162.4 166.9h-5M162.4 166.9v-.3M163.4 166.9v-.3M168.4 166.6h-5M168.4 166.9h-5M168.4 166.9v-.3M170.1 166.9h3.3M170.1 167.3v-.4M173.4 166.9l.3-.4M173.7 166.9v-.3M173.7 166.5v-3.2M173.7 163.3h.4"/>
<path d="M174.1 166.9h-136.4M174.1 166.9v-.4M174.1 167.3v-.4M174.1 166.5v-3.2M174.1 163.3v4M174.1 167.3h-136.4M174.1 163.3h-65.1M174.1 163.3h-136.4M174.1 167.3h-4M174.1 166.5h-136.4M188.2 167.3v-4M188.2 167.3h2.8"/>
<path d="M188.2 163.3h.4M188.2 167.3h4M188.2 163.3v4M188.2 166.9v-.6M188.2 166.9h2.8M188.2 166.9h5.8M188.2 166.3h2.8M188.2 166.3h.4M188.6 166.9v-.3M188.6 166.6h67M188.6 166.9h67M188.6 166.6h.1"/>
<path d="M188.6 166.6h5.5M188.6 166.9h5.5M188.6 166.5v-3.2M188.6 163.3h-.4M188.9 166.9h2.1M188.9 166.9l-.3-.4M191 166.9h-2.1M191 167.3h-2.8M191 166.9h-2.8M191 166.3h-2.8M191 167.3v-.4M191 166.9v-.6"/>
<path d="M192 166.6h5M192 166.9h5M192 166.9v-.3M192.2 166.6h59.8M192.2 166.9h-3.3M192.2 167.3v-.4M192.2 166.3h1.8M192.2 166.9v-.4M192.2 166.5v-3.2M192.2 163.3v4M192.2 166.9h59.8M192.2 167.3h59.8"/>
<path d="M192.2 163.3h59.8M192.2 166.5h59.8M194 166.9h-5.8M194 166.3h-5.8M194 166.9v-.6M194.1 166.6h-5.5M194.1 166.9h-5.5M194.1 166.9v-.3M197 166.9v-.3M198 166.6h5M198 166.9h5M198 166.9v-.3"/>
<path d="M203 166.9v-.3M204 166.6h5M204 166.9h5M204 166.9v-.3M209 166.9v-.3M210 166.6h5M210 166.9h5M210 166.9v-.3M215 166.9v-.3M216 166.6h5M216 166.9h5M216 166.9v-.3"/>
<path d="M221 166.9v-.3M222 166.6h5M222 166.9h5M222 166.9v-.3M227 166.9v-.3M228 166.6h5M228 166.9h5M228 166.9v-.3M233 166.9v-.3M234 166.6h5M234 166.9h5M234 166.9v-.3"/>
<path d="M239 166.9v-.3M240 166.6h5M240 166.9h5M240 166.9v-.3M245 166.9v-.3M252 166.9h3.2M252 167.3v-.4M252 166.9h-59.8M252 166.9v-.4M252 166.5v-3.2M252 163.3v4M252 167.3h-59.8"/>
<path d="M252 163.3h-59.8M252 166.5h-59.8M255.2 166.9l.4-.4M255.6 166.6h.1M255.6 166.9v-.3M255.6 166.5v-3.2M255.6 163.3h.4M256 167.2v-2M256 167.3h-4M256 163.3v4M256.1 167.3h2.1M256.1 165.1h2.1"/>
<path d="M256.1 167.3l-.1-.1M256.1 165.1l-.1 .1M256.1 167.2v-2M256.1 167.2h2.1M256.1 165.2h2.1M256.1 167.2h-.1M256.1 165.2h-.1M256.1 167.3v-.1M256.1 165.1v.1M258.2 167.3l.1-.1M258.2 167.2v-2M258.2 167.3v-.1"/>
<path d="M258.2 165.2v-.1M258.2 167.2h.1M258.3 167.2v-2M258.3 165.2l-.1-.1M258.3 165.2h-.1"/>
<circle cx="257.3" cy="166.1" r=".81"/>
<circle cx="257.3" cy="166.1" r=".73"/>
</g>
<g fill="none" stroke="#6a7180" stroke-width=".22" stroke-dasharray="4.2 .5 0 .5">
<path d="M98.1 137.2h15.7M98.2 137.2h15.5M101.9 137.2h8M105.9 137.2v-3.6M105.9 137.2v-7.3M105.9 137.2v-7.4M105.9 167.3v-2M105.9 167.3v-2.6M105.9 167.3v-2.9M105.9 167.3v-4M188.2 167.3v-2M188.2 167.3v-2.6"/>
<path d="M188.2 167.3v-2.9M188.2 167.3v-4"/>
</g>
<path d="M37.7 58.3v7.6M174.1 58.3v7.6M37.7 60.1h136.4" fill="none" stroke="#111827" stroke-width=".22"/>
<path d="M37.7 60.1l2.6-.4v.9zM171.5 59.7v.9l2.6-.5z" fill="#111827"/>
<path d="M28.9 67.1h7.6M30.7 67.1v70.1M28.9 137.2h7.6" fill="none" stroke="#111827" stroke-width=".22"/>
<path d="M30.7 67.1l-.4 2.6h.9zM30.3 134.6h.9l-.5 2.6z" fill="#111827"/>
<path d="M28.9 163.3h7.6M28.9 167.3h7.6M30.7 163.3v4" fill="none" stroke="#111827" stroke-width=".22"/>
<path d="M30.7 163.3l-.4 2.6h.9zM30.3 164.7h.9l-.5 2.6z" fill="#111827"/>
<path d="M276 112h140v31h-140z" fill="#fff" stroke="#111827" stroke-width=".35"/>
<path d="M273.8 10h148v15.6h-148z" fill="#fff" stroke="#111827" stroke-width=".5"/>
<path d="M273.8 10h148v5.2h-148z" fill="#f3f4f6" stroke="#111827" stroke-width=".5"/>
<path d="M273.8 15.2h148M273.8 20.4h148" fill="none" stroke="#9ca3af" stroke-width=".3"/>
<path d="M231.8 213.4h190v56h-190z" fill="#fff" stroke="#111827" stroke-width=".7" stroke-linecap="butt"/>
<path d="M231.8 213.4h3v56h-3z" fill="#0f766e"/>
<path d="M231.8 227.4h190M231.8 239.4h190M264.8 239.4v12M289.8 239.4v12M314.8 227.4v12M324.8 239.4v12M339.8 227.4v12M364.8 239.4v12M369.8 227.4v12M231.8 251.4h190M231.8 260.4h190" fill="none" stroke="#9ca3af" stroke-width=".3"/>
<g fill="none" stroke="#111827" stroke-width=".3">
<path d="M302.8 244.4l6-1.5v8l-6-1.5z"/>
<circle cx="314.8" cy="246.9" r="4"/>
<circle cx="314.8" cy="246.9" r="2.3"/>
</g>
<path d="M300.8 246.9h19.5" fill="none" stroke="#111827" stroke-width=".22" stroke-dasharray="3 1 .6 1" stroke-linecap="butt"/>
<text font-size="4.4" fill="#111827" x="237.8" y="224.4">Folding door: making sketch</text>
<g font-size="3.4" fill="#111827">
<text x="236.8" y="235.6">SKG-DWG-116</text>
<text x="316.8" y="235.6">P2</text>
<text x="341.8" y="235.6">1 of 1</text>
<text x="371.8" y="235.6">ANSI B</text>
</g>
<text font-size="3.2" fill="#b45309" x="16" y="19">BUILD PLAN SKETCH, PLAN NOT YET BUILT</text>
<text font-size="3.2" fill="#111827" x="90" y="19">SinkGrab · github.com/BoujeeEnjinia1701/sinkgrab</text>
<g font-size="3" fill="#111827">
<text x="236.8" y="247.2">1:10</text>
<text x="266.8" y="247.2">mm</text>
<text x="326.8" y="247.2">2026-10-24</text>
<text x="366.8" y="247.2">Amish Chadha</text>
</g>
<g font-size="2.8" fill="#111827">
<text x="335.3" y="106">WHERE IT GOES</text>
<text x="99.2" y="143.2">TOP VIEW</text>
<text x="97.3" y="173.3">FRONT VIEW</text>
<text x="214.8" y="173.3">RIGHT VIEW</text>
</g>
<g font-size="2.6" fill="#111827">
<text x="279" y="122">Frame 1,364 x 680 from 40 x 40 x 4 angle, mesh on the horizontal legs</text>
<text x="279" y="126.6">Semicircular notch 32 radius at the middle of the meeting edge</text>
<text x="279" y="131.2">6 mm doubler round the notch; two doors make a 64 mm pole hole</text>
<text x="279" y="135.8">Two hinge pins 16 on the outer edge, into the frame knuckles</text>
<text x="279" y="140.4">Check: both doors close flat and meet within 5 mm</text>
<text x="236.8" y="258.8">40 x 40 x 4 angle; expanded steel mesh; 16 mm bar pins</text>
</g>
<g font-size="2.5" fill="#111827">
<text x="102.9" y="59.1">1364</text>
<text x="29.7" y="104.5" transform="rotate(-90 29.7 104.5)">701</text>
<text x="29.7" y="166.8" transform="rotate(-90 29.7 166.8)">40</text>
</g>
<g font-size="2.3" fill="#111827">
<text x="275.6" y="18.8">P1</text>
<text x="275.6" y="24">P2</text>
<text x="289.6" y="18.8">Making sketch for the prototype build plan</text>
<text x="289.6" y="24">Kit 1.9.1: redrawn from the detailed model (SKG-DEC-001 K1 to K21)</text>
<text x="381.6" y="18.8">2026-10-03</text>
<text x="381.6" y="24">2026-10-24</text>
<text x="407.6" y="18.8">AC</text>
<text x="407.6" y="24">AC</text>
</g>
<text font-size="2.3" fill="#0f766e" x="279" y="117">HOW TO MAKE IT AND HOW IT FITS</text>
<g font-size="2.2" fill="#4b5563">
<text x="325.6" y="110">This part in colour, its neighbours in grey</text>
<text x="88.2" y="147.3">Scale 1:10; looking down (along -Z)</text>
<text x="85.1" y="177.3">Scale 1:10; looking at the front (along +Y)</text>
<text x="200.3" y="177.3">Scale 1:10; looking at the right side (along -X)</text>
</g>
<g font-size="2.2" fill="#0f766e">
<text x="237.8" y="218.4">SINKGRAB</text>
<text x="370.1" y="218.4">github.com/BoujeeEnjinia1701/sinkgrab</text>
</g>
<text font-size="2.1" fill="#4b5563" x="236.8" y="266.2">Licensed CERN-OHL-S-2.0 · Design Molecule Lab · designmolecule.com</text>
<g font-size="2" fill="#111827">
<text x="275.6" y="13.6">REV</text>
<text x="289.6" y="13.6">DESCRIPTION</text>
<text x="381.6" y="13.6">DATE</text>
<text x="407.6" y="13.6">BY</text>
</g>
<text font-size="1.9" fill="#4b5563" x="380.4" y="266.2">Generated from cad/src; do not edit by hand</text>
<g font-size="1.8" fill="#4b5563">
<text x="236.8" y="230.8">DRAWING NO.</text>
<text x="316.8" y="230.8">REV</text>
<text x="341.8" y="230.8">SHEET</text>
<text x="371.8" y="230.8">SIZE</text>
<text x="236.8" y="242.8">SCALE</text>
<text x="266.8" y="242.8">UNITS</text>
<text x="291.8" y="242.8">PROJECTION</text>
<text x="326.8" y="242.8">DATE</text>
<text x="366.8" y="242.8">DRAWN</text>
<text x="236.8" y="254.8">MATERIAL / NOTES</text>
</g>
</svg>
